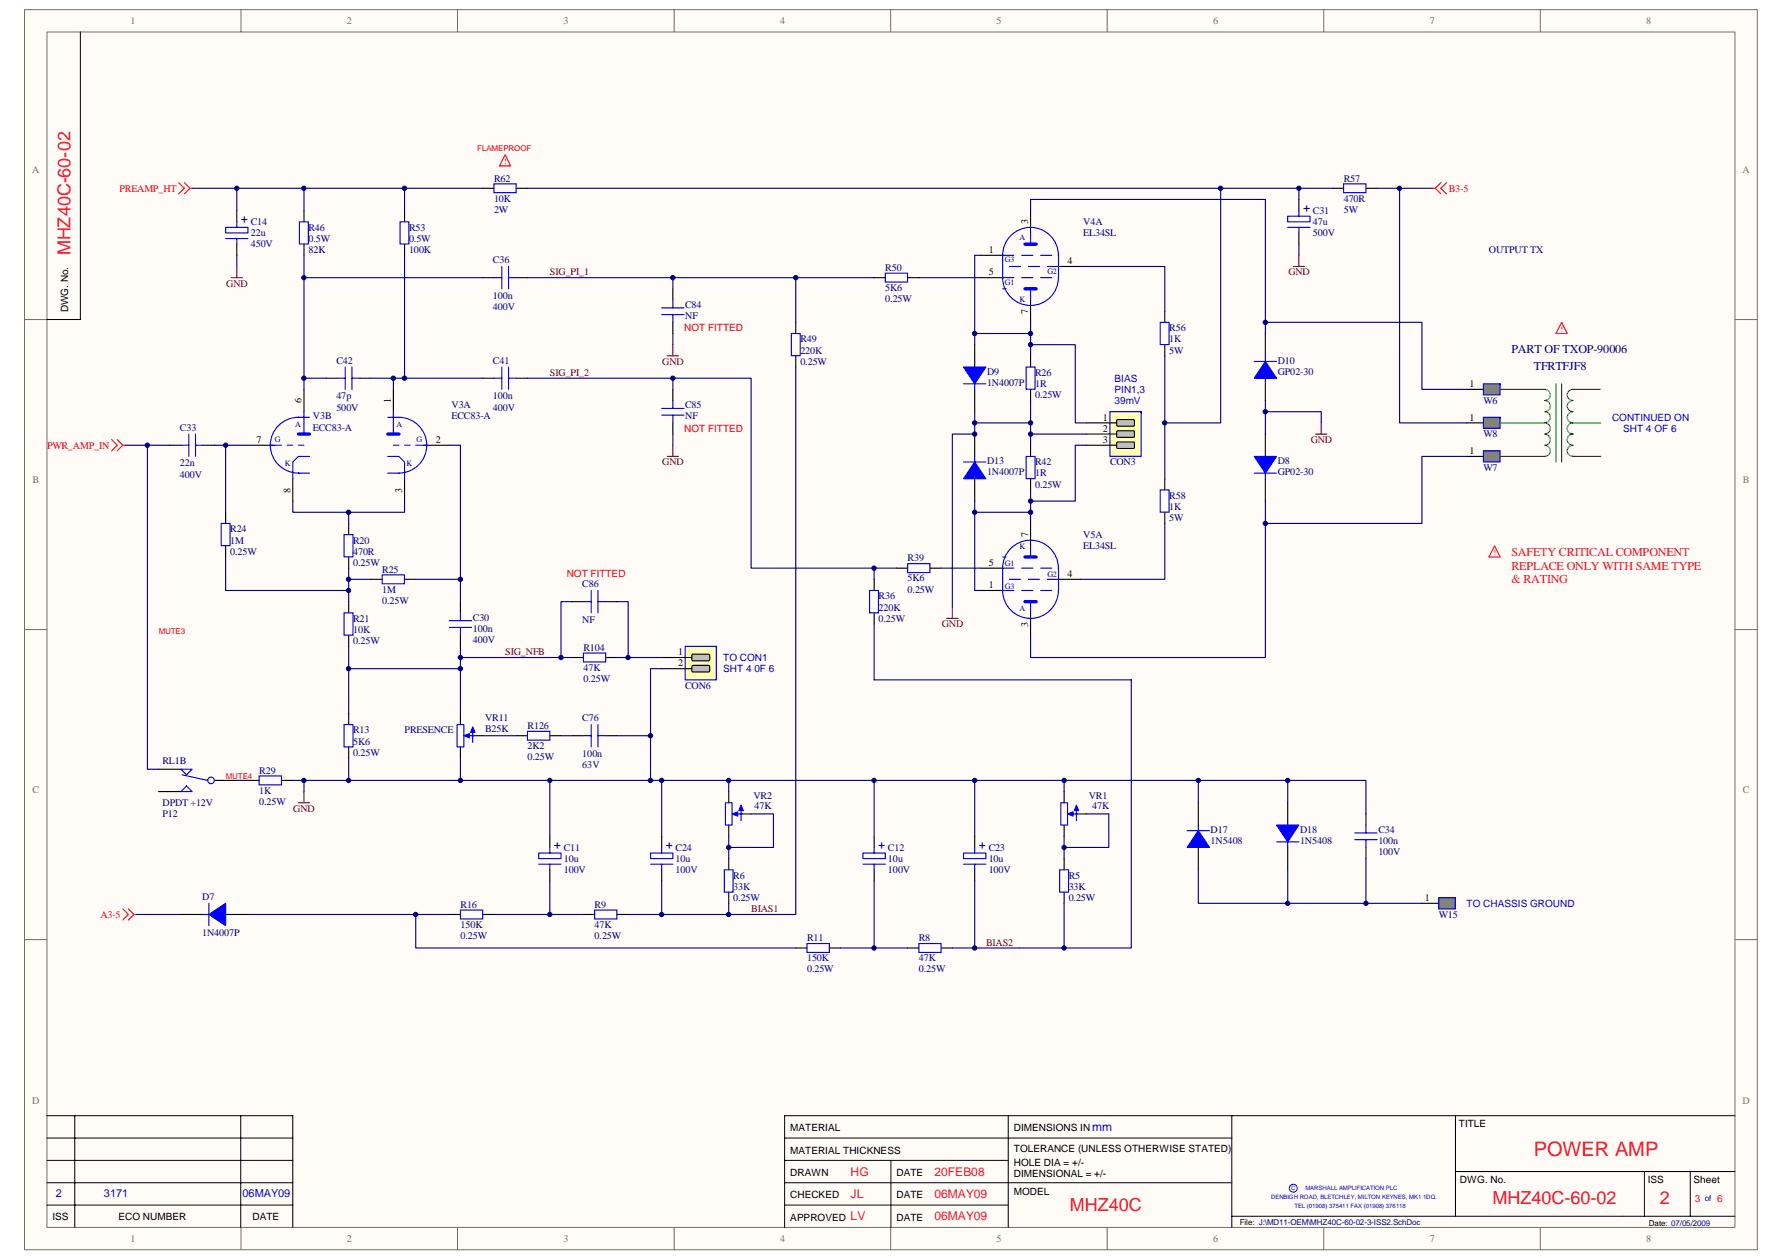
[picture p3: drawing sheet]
<svg xmlns="http://www.w3.org/2000/svg" width="297mm" height="210mm" viewBox="0 0 297 210" stroke-linecap="round" stroke-linejoin="round" font-family="sans-serif">
<path d="M4.1 1.6h288.8v206.8h-288.8z" fill="#fffcf8"/>
<path d="M4.1 1.6h288.8v206.8h-288.8z" fill="none" stroke="#706f64" stroke-width=".17"/>
<path d="M7.8 5.4h281.4v199.2h-281.4z" fill="#fffcf8"/>
<g fill="none" stroke="#706f64" stroke-width=".17">
<path d="M7.8 5.3h281.4v199.3h-281.4zM40.2 1.6v3.7M76.3 1.6v3.7M112.4 1.6v3.7M148.5 1.6v3.7M184.5 1.6v3.7M220.7 1.6v3.7M256.7 1.6v3.7M4.1 53.3h3.7M289.2 53.3h3.7M4.1 105h3.7M289.2 105h3.7"/>
<path d="M4.1 156.7h3.7M289.2 156.7h3.7M40.2 204.6v3.8M76.3 204.6v3.8M112.4 204.6v3.8M148.5 204.6v3.8M184.5 204.6v3.8M220.7 204.6v3.8M256.7 204.6v3.8"/>
</g>
<g fill="none" stroke="#000" stroke-width=".17">
<path d="M13.4 5.3v48h-5.6M7.8 186h41v18.6M7.8 189.7h41M7.8 193.5h41M7.8 197.2h41M12.5 186v18.6M40.1 186v18.6M130.8 189.7h74.5M130.8 193.5h37.3M130.8 197.2h74.5M148.5 193.5v11.1M168.1 186v18.6"/>
<path d="M205.3 186h-74.5v18.6M242.6 186v16.8M242.6 195.3h46.6M274.1 195.3v7.5M281.7 195.3v7.5M289.2 186h-83.9v18.6M7.8 200.9h41M130.8 200.9h37.3M205.3 202.8h83.9"/>
</g>
<path d="M167.1 48.2h.6M45.1 74.2h.5M70.6 74.2h.6M167.1 92.9h.6M214.9 198a.66 .66 0 0 1 1-.5 .66 .66 0 0 1 .1 1.1 .66 .66 0 0 1-1-.2l-.1-.3" fill="none" stroke="#00f" stroke-width=".17"/>
<g fill="none" stroke="#000" stroke-width=".19">
<path d="M50.7 35.1v1.9M67.4 35.1v1.9M171.8 35.1v3.7M216.5 33.3v1.8M216.5 38.8v1.9M222.1 31.4h1.9M227.7 31.4h1.8M50.7 40.7v1.9M67.4 40.7v1.9M80.5 46.3h1.8M86.1 46.3h1.8M163.4 46.3h3.7"/>
<path d="M163.4 42.6h3.7M171.8 50v3.7M176.4 44.4h3.8M194.2 51.9v1.8M194.2 57.5v1.8M28.3 74.2h1.9M33.9 74.2h1.8M41.3 74.2h3.8M48.8 79.8v3.7M50.7 64.9v3.7M54.4 63.1h1.9M60 63.1h1.8"/>
<path d="M65.6 64.9v3.7M67.4 79.8v3.7M71.2 74.2h3.7M80.5 63.1h1.8M86.1 63.1h1.8M194.2 79.8v1.9M163.4 94.7h3.7M163.4 98.4h3.7M171.8 87.3v3.7M176.4 96.6h3.8M194.2 85.4v1.9M76.7 100.3v1.9"/>
<path d="M76.7 105.9v1.9M76.7 118.9v1.9M171.8 102.2v3.7M76.7 124.5v1.9M78.6 122.7h1.9M91.6 139.4v1.9M95.4 122.7h1.9M101 122.7h1.8M110.3 139.4v1.9M121.5 132v1.8M121.5 137.6v1.8M123.3 135.7h1.9"/>
<path d="M145.7 139.4v1.9M162.5 139.4v1.9M177.4 132v1.8M177.4 137.6v1.8M179.2 135.7h1.9M199.7 133.8v3.8M214.6 133.8v3.8M91.6 145v1.9M110.3 145v1.9M145.7 145v1.9M162.5 145v1.9M199.7 141.3v3.7"/>
<path d="M214.6 141.3v3.7"/>
</g>
<g fill="none" stroke="#00f" stroke-width=".19">
<path d="M49.9 37h1.5v3.7h-1.5zM66.7 37h1.5v3.7h-1.5zM171.8 38.8v1.9M214.6 36h3.8v1h-3.8zM214.6 37.9h3.8M216.5 35.1v.9M216.5 37.9v.9M224 30.6h3.7v1.5h-3.7zM82.3 46.3h1.3M83.6 44.4v3.8M84.8 46.3h1.3M84.8 44.4v3.8"/>
<path d="M167.1 42.6a4.6 4.6 0 0 1 4.7-4.7 4.6 4.6 0 0 1 4.6 4.7v3.7a4.7 4.7 0 0 1-4.6 4.6 4.7 4.7 0 0 1-4.7-4.6M167.1 46.3h1.9M167.1 42.6v3.7M167.1 42.6h1.9M168.3 44.4h1.8M170.3 46.3h1.9M170.3 42.6h1.9M171.4 44.4h1.9M171.8 48.2v1.8M173.5 46.3h1.8M173.5 42.6h1.8M174.6 44.4h1.8"/>
<path d="M193.4 53.7h1.5v3.7h-1.5zM30.2 74.2h1.3M31.5 72.4v3.7M32.6 74.2h1.3M32.6 72.4v3.7M45.1 74.2h1.8M47.9 74.2h.9M49.7 74.2h1M50.7 68.6v3.8M51.6 69.6h-1.8a4.6 4.6 0 0 0-4.7 4.6 4.6 4.6 0 0 0 4.7 4.7h1.8M51.6 76.1h-1.9l-.9 .9v2.8M56.3 63.1h1.2"/>
<path d="M57.5 61.2v3.7M58.7 61.2v3.7M58.7 63.1h1.3M64.6 69.6a6.2 6.2 0 0 1 4.9 1.1 4.6 4.6 0 0 1 1.4 5.1 4.6 4.6 0 0 1-4.4 3.1h-1.9M64.6 76.1h1.9l.9 .9v2.8M65.6 74.2h.9M65.6 68.6v3.8M67.4 74.2h1M69.3 74.2h1.9M82.3 63.1h1.3M83.6 61.2v3.7M84.8 63.1h1.3"/>
<path d="M84.8 61.2v3.7M167.1 94.7v.1a4.6 4.6 0 0 1 4.7-4.7 4.6 4.6 0 0 1 4.6 4.7v3.6a4.6 4.6 0 0 1-4.6 4.7 4.6 4.6 0 0 1-4.7-4.7M167.1 94.7v3.7M167.1 94.7h1.9M167.1 98.4h1.9M168.3 96.6h1.8M170.3 94.7h1.9M170.3 98.4h1.9M171.4 96.6h1.9M171.8 91v1.9M173.5 94.7h1.8M173.5 98.4h1.8"/>
<path d="M174.6 96.6h1.8M193.4 81.7h1.5v3.7h-1.5zM74.9 103.5h3.7M74.9 104.6h3.7M76.7 102.2v1.3M76.7 104.6v1.3M171.8 100.3v1.9M76.2 120.8h1.1v3.7h-1.1zM77.9 122.7h1.1M78.8 121.7v2.1M97.3 122.7h1.2M98.5 120.8v3.7"/>
<path d="M99.7 120.8v3.7M99.7 122.7h1.3M120.9 133.8h1.1v3.8h-1.1zM122.6 135.7h1.1M123.5 134.8v2M176.8 133.8h1.1v3.8h-1.1zM178.5 135.7h1.1M179.4 134.8v2M197.9 138.5h3.7M199.7 137.6v.9M89.8 144.1h3.7M89.8 142.2h3.7v1h-3.7z"/>
<path d="M91.6 141.3v.9M91.6 144.1v.9M108.4 142.2h3.8v1h-3.8zM108.4 144.1h3.8M110.3 141.3v.9M110.3 144.1v.9M143.8 142.2h3.8v1h-3.8zM143.8 144.1h3.8M145.7 141.3v.9M145.7 144.1v.9M160.6 142.2h3.7v1h-3.7zM160.6 144.1h3.7"/>
<path d="M162.5 141.3v.9M162.5 144.1v.9M212.8 140.4h3.7M214.6 140.4v.9"/>
</g>
<path d="M170.9 40.7h1.8M170.9 48.2h1.8M49.7 72.4h1.9M64.6 72.4h1.9M170.9 92.9h1.8M170.9 100.3h1.8" fill="none" stroke="#00f" stroke-width=".56"/>
<g fill="#00f" stroke="#00f" stroke-width=".17">
<path d="M122 135.7l1-.4v.8z"/>
<path d="M123.5 134.2l.4 .9h-.8z"/>
<path d="M177.9 135.7l1-.4v.8z"/>
<path d="M179.4 134.2l.4 .9h-.7z"/>
<path d="M77.3 122.7l.9-.4v.7z"/>
<path d="M78.8 121.2l.4 .9h-.8z"/>
</g>
<g fill="none" stroke="#000080" stroke-width=".19">
<path d="M32 31.4h7.5M50.7 31.4h-11.2v3.7M67.4 31.4h-16.7v3.7M80.5 31.4h-13.1v3.7M87.9 31.4h115.6v39.1h-9.3M171.8 35.1v-1.8h39.1v22.3M203.5 31.4h13v1.9M216.5 31.4h5.6M229.5 31.4h9.4M233.3 31.4v39.1h11.2M39.5 42.6v1.8M50.7 42.6v3.7h29.8"/>
<path d="M50.7 46.3v16.8M67.4 42.6v20.5M87.9 46.3h44.7M145.7 46.3h-13.1v7.4M153.2 46.3h10.2M163.4 42.6h-.9v13M171.8 53.7v1.9h-9.3v1.9M171.8 57.5h7.4v13h1.9M171.8 55.6v3.7M180.2 44.4h14v7.5M194.2 59.3v20.5M210.9 53.7h26.1v11.2h7.5"/>
<path d="M216.5 40.7v1.9M20.8 74.2h7.5M35.7 74.2h5.6M37.6 74.2v11.2M54.4 63.1h-3.7v1.8M61.8 63.1h3.8v1.8M65.6 63.1h14.9M74.9 74.2h1.8v26.1M87.9 63.1h37.3v31.6h20.5M132.6 61.2v91.3h-11.1M162.5 70.5v1.9h-3.8v28.8M171.8 66.8v3.7h-9.3v-1.9"/>
<path d="M171.8 70.5v3.7M171.8 72.4h9.3M181.1 74.2h-1.9v9.3h-7.4M210.9 68.6h9.3v1.9M210.9 66.8v5.6M244.5 76.1h-7.5v11.2h-26.1M37.6 92.9v5.5h20.5M48.8 83.5v1.9h18.6v-1.9M58.1 94.7v1.9h3.7M58.1 85.4v1.9M58.1 96.6v3.7M69.3 96.6h7.4"/>
<path d="M149.4 94.7h-3.7v1.9M156.9 94.7h6.5M162.5 83.5v1.9h9.3M162.5 85.4v13h.9M171.8 81.7v5.6M194.2 87.3v9.3h-14M210.9 83.5v26.1h-39.1v-3.7M58.1 107.8v11.1M76.7 107.8v3.7h-18.6M76.7 111.5v7.4M76.7 109.6h18.7M102.8 109.6h7.5"/>
<path d="M110.3 111.5h-1.9v11.2M145.7 104v9.3h42.9v44.8h-11.2M48.8 130.1h9.3M76.7 126.4v3.7M91.6 130.1v9.3M110.3 139.4v-9.3h52.2v9.3M121.5 130.1v1.9M125.2 135.7h3.7v5.6h-7.4v-1.9M145.7 130.1v9.3M162.5 130.1h14.9v1.9M177.4 130.1h22.3v3.7M177.4 139.4v3.8"/>
<path d="M181.1 135.7h3.7v5.6h-7.4M199.7 130.1h14.9v3.7M214.6 130.1h13.1v5.6M22.7 152.5h7.5M41.3 152.5h33.6M69.3 152.5v5.6h63.3M82.3 152.5h9.3M91.6 146.9v5.6h5.7M110.3 146.9v5.6M121.5 150.6v1.9h-16.8M121.5 141.3v1.9M140.1 158.1h11.2"/>
<path d="M145.7 146.9v11.2M162.5 146.9v11.2h-3.8M177.4 150.6v7.5h-14.9M199.7 145v5.6h14.9v-5.6M227.7 143.2v7.4h-13.1M227.7 150.6h9.3"/>
</g>
<g fill="none" stroke="#f00" stroke-width=".19">
<path d="M29.8 30.5l.9 .9-.9 .9M30.7 30.5l1 .9M31.7 31.4l-1 .9M31.7 31.4h.3M238.9 31.4h.3M239.2 31.4l1 .9M240.2 30.5l-1 .9M241.1 30.5l-.9 .9 .9 .9M18.6 73.3l.9 .9-.9 1M19.5 73.3l1 .9M20.5 74.2l-1 1M20.5 74.2h.3"/>
<path d="M20.5 151.5l.9 1-.9 .9M21.4 151.5l.9 1M22.3 152.5l-.9 .9M22.3 152.5h.4"/>
</g>
<path d="M38.5 46.3h1.9M39.5 44.4v1.9M215.6 44.4h1.8M216.5 42.6v1.8M219.3 72.4h1.9M220.2 70.5v1.9M157.8 103.1h1.9M158.7 101.2v1.9M49.7 133.8h1.9M50.7 132v1.8" fill="none" stroke="#800000" stroke-width=".19"/>
<g fill="#00f" stroke="#00f" stroke-width=".19">
<path d="M199.7 138.5l1.9 2.8h-3.7z"/>
<path d="M212.8 137.6h3.7l-1.9 2.8z"/>
</g>
<path d="M185 68.6v7.5h5.2v-7.5z" fill-rule="evenodd" fill="#ffffb0" stroke="#00f" stroke-width=".19"/>
<path d="M181.1 70.5h5M181.1 72.4h5" fill="none" stroke="#000" stroke-width=".19"/>
<g fill="#c0c0c0" stroke="#000" stroke-width=".19">
<path d="M186.2 70h2.7l.2 .1v.8l-.2 .2h-2.6l-.2-.2z" fill-rule="evenodd"/>
<path d="M186.2 71.9l2.7-.1 .2 .2v.7l-.2 .2h-2.6l-.2-.2z" fill-rule="evenodd"/>
</g>
<path d="M181.1 74.2h5" fill="none" stroke="#000" stroke-width=".19"/>
<path d="M186.2 73.7h2.7l.2 .2v.7l-.2 .2h-2.6l-.2-.2z" fill-rule="evenodd" fill="#c0c0c0" stroke="#000" stroke-width=".19"/>
<g fill="none" stroke="#000" stroke-width=".19">
<path d="M132.6 53.7v1.9M132.6 59.3v1.9M145.7 46.3h1.9M151.3 46.3h1.9M162.5 57.5v3.7M171.8 59.3v1.9M210.9 55.6v3.7M162.5 64.9v3.7M162.5 72.4v3.7M162.5 79.8v3.7M171.8 64.9v1.9M171.8 74.2v1.9"/>
<path d="M171.8 79.8v1.9M210.9 63.1v3.7M210.9 72.4v3.7M210.9 79.8v3.7M244.5 64.9h2.8M37.6 85.4v1.9M37.6 91v1.9M58.1 87.3v1.8M58.1 92.9v1.8M61.8 96.6h1.9M67.4 96.6h1.9M145.7 96.6v1.8"/>
<path d="M149.4 94.7h1.9M155 94.7h1.9M58.1 100.3v1.9M58.1 105.9v1.9M58.1 118.9v1.9M95.4 109.6h1.9M101 109.6h1.8M145.7 102.2v1.8M26.4 128.2h3.8M26.4 132h3.8M35.7 130.1h3.8M58.1 124.5v1.9"/>
<path d="M30.2 152.5h3.7M37.6 152.5h3.7M97.3 152.5h1.8M102.8 152.5h1.9M121.5 143.2v1.8M121.5 148.7v1.9M151.3 158.1h1.9M156.9 158.1h1.8M177.4 143.2v1.8M177.4 148.7v1.9"/>
</g>
<g fill="#00f" stroke="#00f" stroke-width=".19">
<path d="M210.9 60.3l1.9 2.8h-3.7z"/>
<path d="M209.1 76.1h3.7l-1.9 2.8z"/>
<path d="M34.8 152.5l2.8-1.9v3.7z"/>
<path d="M162.5 77l1.8 2.8h-3.7z"/>
<path d="M160.6 61.2h3.7l-1.8 2.8z"/>
</g>
<g fill="none" stroke="#00f" stroke-width=".19">
<path d="M131.9 55.6h1.5v3.7h-1.5zM147.6 45.6h3.7v1.4h-3.7zM210.9 59.3v1M160.6 77h3.7M160.6 64h3.7M162.5 64v.9M162.5 76.1v.9M171 76.1h1.5v3.7h-1.5zM171 61.2h1.5v3.7h-1.5zM209.1 60.3h3.7M209.1 78.9h3.7M210.9 78.9v.9"/>
<path d="M36.9 87.3h1.5v3.7h-1.5zM57.4 89.1h1.4v3.7h-1.4zM63.7 95.8h3.7v1.5h-3.7zM144.9 98.4h1.5v3.8h-1.5zM151.3 94h3.7v1.5h-3.7zM57.4 102.2h1.4v3.7h-1.4zM97.3 108.9h3.7v1.5h-3.7zM30.2 128.2h1.8l-.9 1zM30.3 129.2l4.3 .9M31.1 131l.9 1h-1.8zM57.4 120.8h1.4v3.7h-1.4zM33.9 152.5h.9"/>
<path d="M34.8 150.6v3.7M99.1 151.7h3.7v1.5h-3.7zM120.7 145h1.5v3.7h-1.5zM153.2 157.3h3.7v1.5h-3.7zM176.6 145h1.5v3.7h-1.5z"/>
<circle cx="35.2" cy="130.1" r=".55"/>
</g>
<path d="M247.3 64v1.8h2.7v-1.8z" fill-rule="evenodd" fill="#808080" stroke="#00f" stroke-width=".19"/>
<path d="M244.5 76.1h2.8" fill="none" stroke="#000" stroke-width=".19"/>
<path d="M247.3 75.2h2.7v1.8h-2.7z" fill="#808080"/>
<path d="M247.3 75.2h2.7v1.8h-2.7z" fill="none" stroke="#00f" stroke-width=".19"/>
<path d="M244.5 70.5h2.8" fill="none" stroke="#000" stroke-width=".19"/>
<path d="M247.3 69.6v1.8h2.7v-1.8z" fill-rule="evenodd" fill="#808080" stroke="#00f" stroke-width=".19"/>
<path d="M237 150.6h2.8" fill="none" stroke="#000" stroke-width=".19"/>
<path d="M239.8 149.7v1.8h2.8v-1.8z" fill-rule="evenodd" fill="#808080" stroke="#00f" stroke-width=".19"/>
<path d="M39.5 35.1v1.9M80.5 31.4h1.8M86.1 31.4h1.8M39.5 40.7v1.9M41.3 130.1h1.9M46.9 130.1h1.9M227.7 135.7v1.9M227.7 141.3v1.9" fill="none" stroke="#000" stroke-width=".19"/>
<path d="M37.6 37.9h3.7v.9h-3.7zM37.6 39.8h3.7M39.5 37v.9M39.5 39.8v.9M82.3 30.6h3.7v1.5h-3.7zM43.2 129.4h3.7v1.5h-3.7zM225.8 138.9h3.7M225.8 140h3.7M227.7 137.6v1.3M227.7 140v1.3" fill="none" stroke="#00f" stroke-width=".19"/>
<path d="M24.6 74.2v54h1.8M39.5 130.1h1.8M50.7 130.1v1.9M102.8 122.7h5.6v7.4h-50.3v-3.7" fill="none" stroke="#000080" stroke-width=".19"/>
<path d="M250.1 64.9h7.4a.92 .92 0 0 1 .9 .9 .92 .92 0 0 1-.9 1M250.1 70.5h7.4a.92 .92 0 0 1 .9 .9 .92 .92 0 0 1-.9 .9M257.5 72.4a.93 .93 0 0 1 .9 .9 .93 .93 0 0 1-.9 .9 .92 .92 0 0 1 .9 1 .92 .92 0 0 1-.9 .9h-7.4M257.5 66.8a.93 .93 0 0 1 .9 .9 .93 .93 0 0 1-.9 .9 .92 .92 0 0 1 .9 1 .92 .92 0 0 1-.9 .9M259.4 64v13M260.3 64v13M262.2 66.8a.92 .92 0 0 0-1 .9 .92 .92 0 0 0 1 .9 .92 .92 0 0 0-1 1 .92 .92 0 0 0 1 .9M262.2 70.5a.92 .92 0 0 0-1 .9 .92 .92 0 0 0 1 .9M262.2 72.4a.92 .92 0 0 0-1 .9 .92 .92 0 0 0 1 .9M262.2 64.9h4.6M262.2 76.1h4.6" fill="none" stroke="#00bf00" stroke-width=".19"/>
<path d="M84.2 25.8l.9 1.9h-1.8zM260.3 53.7l.9 1.9h-1.8zM249.1 91l1 1.9h-1.9z" fill="none" stroke="#f00" stroke-width=".19"/>
<path d="M114.2 107.8v5.5h5.2v-5.5z" fill-rule="evenodd" fill="#ffffb0" stroke="#00f" stroke-width=".19"/>
<path d="M110.3 109.6h5M110.3 111.5h5" fill="none" stroke="#000" stroke-width=".19"/>
<g fill="#c0c0c0" stroke="#000" stroke-width=".19">
<path d="M115.4 109.1h2.7l.2 .2v.7l-.2 .2h-2.6l-.2-.2z" fill-rule="evenodd"/>
<path d="M115.4 111l2.7-.1 .2 .2v.7l-.2 .2h-2.6l-.2-.2z" fill-rule="evenodd"/>
</g>
<path d="M112.2 48.2v1.8M112.2 53.7v1.9M112.2 64.9v1.9M112.2 70.5v1.9M95.4 100.3h1.9M101 100.3h1.8M86.1 122.7h1.8M91.6 122.7h1.9M74.9 152.5h1.8M80.5 152.5h1.8M132.6 158.1h1.9M138.2 158.1h1.9" fill="none" stroke="#000" stroke-width=".19"/>
<g fill="none" stroke="#00f" stroke-width=".19">
<path d="M110.3 51.3h3.7M110.3 52.5h3.7M112.2 50v1.3M112.2 52.5v1.2M110.3 68.1h3.7M110.3 69.2h3.7M112.2 66.8v1.3M112.2 69.2v1.3M98.5 98.4v3.8M99.7 98.4v3.8M97.3 100.3h1.2M99.7 100.3h1.3"/>
<path d="M87.9 121.9h3.7v1.5h-3.7zM76.7 151.7h3.8v1.5h-3.8zM134.5 157.3h3.7v1.5h-3.7z"/>
</g>
<path d="M112.2 46.3v1.9M112.2 55.6v1.9M112.2 63.1v1.8M112.2 72.4v1.8M95.4 100.3h-1.9v9.3M102.8 100.3h1.9v9.3M80.5 122.7h5.6M93.5 122.7h1.9M108.4 130.1h1.9" fill="none" stroke="#000080" stroke-width=".19"/>
<path d="M111.2 59.3h1.9M112.2 57.5v1.8M111.2 76.1h1.9M112.2 74.2v1.9" fill="none" stroke="#800000" stroke-width=".19"/>
<path d="M262.2 64.9a.92 .92 0 0 0-1 .9 .92 .92 0 0 0 1 1M262.2 74.2a.92 .92 0 0 0-1 1 .92 .92 0 0 0 1 .9M262.2 70.5h4.6" fill="none" stroke="#00bf00" stroke-width=".19"/>
<g fill="#000080" stroke="#000080" stroke-width=".17">
<circle cx="24.6" cy="74.2" r=".36"/>
<circle cx="37.6" cy="74.2" r=".36"/>
<circle cx="39.5" cy="31.4" r=".36"/>
<circle cx="50.7" cy="130.1" r=".36"/>
<circle cx="50.6" cy="63.1" r=".36"/>
<circle cx="50.6" cy="46.3" r=".36"/>
<circle cx="50.6" cy="31.4" r=".36"/>
<circle cx="58.1" cy="130.1" r=".36"/>
<circle cx="58.1" cy="111.5" r=".36"/>
<circle cx="58.1" cy="98.4" r=".36"/>
<circle cx="58.1" cy="96.6" r=".36"/>
<circle cx="58.1" cy="85.4" r=".36"/>
<circle cx="65.6" cy="63.1" r=".37"/>
<circle cx="67.4" cy="63.1" r=".37"/>
<circle cx="67.4" cy="31.4" r=".37"/>
<circle cx="69.3" cy="152.5" r=".36"/>
<circle cx="76.7" cy="130.1" r=".36"/>
<circle cx="76.7" cy="111.5" r=".36"/>
<circle cx="76.7" cy="109.6" r=".36"/>
<circle cx="76.7" cy="96.6" r=".36"/>
<circle cx="91.7" cy="152.5" r=".36"/>
<circle cx="91.7" cy="130.1" r=".36"/>
<circle cx="93.5" cy="109.6" r=".36"/>
<circle cx="104.7" cy="109.6" r=".36"/>
<circle cx="108.4" cy="130.1" r=".36"/>
<circle cx="108.4" cy="122.7" r=".36"/>
<circle cx="110.3" cy="152.5" r=".36"/>
<circle cx="110.3" cy="130.1" r=".36"/>
<circle cx="112.2" cy="63.1" r=".37"/>
<circle cx="112.2" cy="46.3" r=".37"/>
<circle cx="121.5" cy="152.5" r=".36"/>
<circle cx="121.5" cy="141.3" r=".36"/>
<circle cx="121.5" cy="130.1" r=".36"/>
<circle cx="132.6" cy="46.3" r=".36"/>
<circle cx="145.7" cy="158.1" r=".36"/>
<circle cx="145.7" cy="130.1" r=".36"/>
<circle cx="145.7" cy="94.7" r=".36"/>
<circle cx="162.5" cy="158.1" r=".36"/>
<circle cx="162.5" cy="130.1" r=".36"/>
<circle cx="162.5" cy="85.4" r=".36"/>
<circle cx="162.5" cy="72.4" r=".36"/>
<circle cx="162.5" cy="70.5" r=".36"/>
<circle cx="162.5" cy="55.6" r=".36"/>
<circle cx="171.8" cy="85.4" r=".36"/>
<circle cx="171.8" cy="83.5" r=".36"/>
<circle cx="171.8" cy="72.4" r=".36"/>
<circle cx="171.8" cy="70.5" r=".36"/>
<circle cx="171.8" cy="57.5" r=".36"/>
<circle cx="171.8" cy="55.6" r=".36"/>
<circle cx="177.4" cy="158.1" r=".36"/>
<circle cx="177.4" cy="141.3" r=".36"/>
<circle cx="177.4" cy="130.1" r=".36"/>
<circle cx="194.1" cy="70.5" r=".36"/>
<circle cx="199.7" cy="130.1" r=".36"/>
<circle cx="203.5" cy="31.4" r=".37"/>
<circle cx="210.9" cy="87.3" r=".36"/>
<circle cx="210.9" cy="68.6" r=".36"/>
<circle cx="210.9" cy="53.7" r=".36"/>
<circle cx="214.6" cy="150.6" r=".36"/>
<circle cx="214.6" cy="130.1" r=".36"/>
<circle cx="216.5" cy="31.4" r=".36"/>
<circle cx="227.7" cy="150.6" r=".36"/>
<circle cx="233.3" cy="31.4" r=".36"/>
</g>
<text font-size="3.3" fill="#ee0e22" x="255.6" y="192.7">POWER AMP</text>
<g font-size="3" fill="#ee0e22">
<text x="11.8" y="42.6" transform="rotate(-90 11.8 42.6)">MHZ40C-60-02</text>
<text x="178.3" y="201.9">MHZ40C</text>
<text x="248.8" y="200.8">MHZ40C-60-02</text>
<text x="276.7" y="200.8">2</text>
</g>
<g font-size="2" fill="#000080">
<text x="218.4" y="35.4" transform="rotate(-90 218.4 35.4)">+</text>
<text x="41.3" y="37.2" transform="rotate(-90 41.3 37.2)">+</text>
<text x="251.9" y="58.9">PART OF TXOP-90006</text>
<text x="255.6" y="61.7">TFRTFJF8</text>
<text x="93.5" y="141.5" transform="rotate(-90 93.5 141.5)">+</text>
<text x="112.1" y="141.5" transform="rotate(-90 112.1 141.5)">+</text>
<text x="147.5" y="141.5" transform="rotate(-90 147.5 141.5)">+</text>
<text x="164.3" y="141.5" transform="rotate(-90 164.3 141.5)">+</text>
</g>
<g font-size="2" fill="#ee0e22">
<text x="251.9" y="92.8">SAFETY CRITICAL COMPONENT</text>
<text x="251.9" y="95">REPLACE ONLY WITH SAME TYPE</text>
<text x="251.9" y="97.2">&amp; RATING</text>
<text x="141.8" y="196">HG</text>
<text x="155.8" y="196">20FEB08</text>
<text x="141.8" y="199.7">JL</text>
<text x="141.8" y="203.5">LV</text>
<text x="155.8" y="199.7">06MAY09</text>
<text x="155.8" y="203.5">06MAY09</text>
</g>
<text font-size="2" fill="#00f" x="182.1" y="188.6">mm</text>
<g font-size="1.8" fill="#00f">
<text x="9.3" y="199.6">2</text>
<text x="17.3" y="199.6">3171</text>
<text x="40.4" y="199.6">06MAY09</text>
</g>
<g font-size="1.7" fill="#706f64">
<text x="21.7" y="4">1</text>
<text x="57.8" y="4">2</text>
<text x="93.9" y="4">3</text>
<text x="130" y="4">4</text>
<text x="166.1" y="4">5</text>
<text x="202.2" y="4">6</text>
<text x="238.3" y="4">7</text>
<text x="274.4" y="4">8</text>
<text x="5.4" y="28.9">A</text>
<text x="290.5" y="28.9">A</text>
<text x="5.4" y="80.6">B</text>
<text x="290.5" y="80.6">B</text>
<text x="5.4" y="132.3">C</text>
<text x="290.5" y="132.3">C</text>
<text x="5.4" y="184">D</text>
<text x="290.5" y="184">D</text>
<text x="21.7" y="207">1</text>
<text x="57.8" y="207">2</text>
<text x="93.9" y="207">3</text>
<text x="130" y="207">4</text>
<text x="166.1" y="207">5</text>
<text x="202.2" y="207">6</text>
<text x="238.3" y="207">7</text>
<text x="274.4" y="207">8</text>
</g>
<g font-size="1.7" fill="#f00">
<text x="19.9" y="31.9">PREAMP_HT</text>
<text x="241.5" y="31.9">B3-5</text>
<text x="114" y="55.3">NOT FITTED</text>
<text x="7.8" y="74.8">PWR_AMP_IN</text>
<text x="114" y="72">NOT FITTED</text>
<text x="94.5" y="96.2">NOT FITTED</text>
<text x="16.7" y="153">A3-5</text>
</g>
<g font-size="1.7" fill="#000080">
<text x="82.4" y="33.6">10K</text>
<text x="82.4" y="35.5">2W</text>
<text x="82.4" y="30.3">R62</text>
<text x="218.8" y="35.7">C31</text>
<text x="224" y="33.6">470R</text>
<text x="224" y="35.5">5W</text>
<text x="224" y="30.3">R57</text>
<text x="41.8" y="39.4">22u</text>
<text x="41.8" y="41.3">450V</text>
<text x="41.8" y="37.5">C14</text>
<text x="51.4" y="40.3">0.5W</text>
<text x="51.4" y="38.5">R46</text>
<text x="68.2" y="38.5">R53</text>
<text x="68.2" y="40.3">0.5W</text>
<text x="180.5" y="37.5">V4A</text>
<text x="180.5" y="39.4">EL34SL</text>
<text x="218.8" y="37.5">47u</text>
<text x="218.8" y="39.4">500V</text>
<text x="51.4" y="42.2">82K</text>
<text x="68.2" y="42.2">100K</text>
<text x="82.2" y="43.9">C36</text>
<text x="147.6" y="45.2">R50</text>
<text x="248.2" y="42.2">OUTPUT TX</text>
<text x="82.2" y="49.8">100n</text>
<text x="82.2" y="51.7">400V</text>
<text x="114.2" y="53.2">NF</text>
<text x="114.2" y="51.3">C84</text>
<text x="147.6" y="48.5">5K6</text>
<text x="147.6" y="50.4">0.25W</text>
<text x="133.4" y="58.9">220K</text>
<text x="133.4" y="57.1">R49</text>
<text x="194.9" y="57.1">1K</text>
<text x="194.9" y="58.9">5W</text>
<text x="194.9" y="55.2">R56</text>
<text x="56.1" y="60.6">C42</text>
<text x="82.2" y="60.6">C41</text>
<text x="133.4" y="60.8">0.25W</text>
<text x="164.5" y="64.3">1N4007P</text>
<text x="164.5" y="62.5">D9</text>
<text x="172.5" y="64.5">1R</text>
<text x="172.5" y="62.7">R26</text>
<text x="213" y="62.5">GP02-30</text>
<text x="213" y="60.6">D10</text>
<text x="30" y="71.8">C33</text>
<text x="52.2" y="71.8">ECC83-A</text>
<text x="52.2" y="69.9">V3B</text>
<text x="56.1" y="66.6">47p</text>
<text x="56.1" y="68.5">500V</text>
<text x="75.3" y="69.9">ECC83-A</text>
<text x="75.3" y="68.1">V3A</text>
<text x="82.2" y="66.6">100n</text>
<text x="82.2" y="68.5">400V</text>
<text x="114.2" y="69.9">NF</text>
<text x="114.2" y="68.1">C85</text>
<text x="172.5" y="66.4">0.25W</text>
<text x="247.3" y="67.3">W6</text>
<text x="30" y="77.8">22n</text>
<text x="164.5" y="77.4">D13</text>
<text x="172.5" y="77.6">R42</text>
<text x="185" y="77.6">CON3</text>
<text x="213" y="77.4">D8</text>
<text x="247.3" y="72.9">W8</text>
<text x="30" y="79.6">400V</text>
<text x="164.5" y="79.2">1N4007P</text>
<text x="172.5" y="79.4">1R</text>
<text x="172.5" y="81.3">0.25W</text>
<text x="194.9" y="83.2">R58</text>
<text x="213" y="79.2">GP02-30</text>
<text x="247.3" y="78.5">W7</text>
<text x="38.4" y="88.8">R24</text>
<text x="180.5" y="89.7">V5A</text>
<text x="194.9" y="85">1K</text>
<text x="194.9" y="86.9">5W</text>
<text x="38.4" y="90.6">1M</text>
<text x="38.4" y="92.5">0.25W</text>
<text x="58.9" y="92.5">470R</text>
<text x="58.9" y="94.3">0.25W</text>
<text x="58.9" y="90.6">R20</text>
<text x="63.7" y="95.5">R25</text>
<text x="151.3" y="93.6">R39</text>
<text x="180.5" y="91.5">EL34SL</text>
<text x="63.7" y="98.8">1M</text>
<text x="63.7" y="100.7">0.25W</text>
<text x="97.1" y="97.9">C86</text>
<text x="146.4" y="101.8">220K</text>
<text x="146.4" y="99.9">R36</text>
<text x="151.3" y="96.9">5K6</text>
<text x="151.3" y="98.8">0.25W</text>
<text x="58.9" y="105.5">10K</text>
<text x="58.9" y="107.4">0.25W</text>
<text x="58.9" y="103.7">R21</text>
<text x="78.8" y="105.3">100n</text>
<text x="78.8" y="107.2">400V</text>
<text x="78.8" y="103.5">C30</text>
<text x="97.1" y="103.8">NF</text>
<text x="146.4" y="103.7">0.25W</text>
<text x="97.3" y="111.8">47K</text>
<text x="97.3" y="113.7">0.25W</text>
<text x="97.3" y="108.5">R104</text>
<text x="114.2" y="114.8">CON6</text>
<text x="58.9" y="124.1">5K6</text>
<text x="58.9" y="122.3">R13</text>
<text x="67.4" y="122.3">PRESENCE</text>
<text x="80.9" y="122.1">B25K</text>
<text x="80.9" y="120.2">VR11</text>
<text x="87.9" y="124.9">2K2</text>
<text x="87.9" y="121.5">R126</text>
<text x="97.1" y="120.2">C76</text>
<text x="27.1" y="127.3">RL1B</text>
<text x="43.2" y="129">R29</text>
<text x="58.9" y="126">0.25W</text>
<text x="87.9" y="126.7">0.25W</text>
<text x="97.1" y="126.2">100n</text>
<text x="97.1" y="128.1">63V</text>
<text x="27.1" y="134.4">DPDT +12V</text>
<text x="27.1" y="136.2">P12</text>
<text x="43.2" y="132.3">1K</text>
<text x="43.2" y="134.2">0.25W</text>
<text x="125.6" y="133.3">VR2</text>
<text x="125.8" y="134.9">47K</text>
<text x="181.5" y="133.3">VR1</text>
<text x="182.1" y="134.9">47K</text>
<text x="94" y="143.7">10u</text>
<text x="94" y="141.8">C11</text>
<text x="112.6" y="141.8">C24</text>
<text x="112.6" y="143.7">10u</text>
<text x="148" y="143.7">10u</text>
<text x="148" y="141.8">C12</text>
<text x="164.8" y="141.8">C23</text>
<text x="164.8" y="143.7">10u</text>
<text x="201.8" y="140.7">1N5408</text>
<text x="201.8" y="138.9">D17</text>
<text x="216.7" y="140.7">1N5408</text>
<text x="216.7" y="138.9">D18</text>
<text x="229.8" y="140.7">100n</text>
<text x="229.8" y="142.6">100V</text>
<text x="229.8" y="138.9">C34</text>
<text x="94" y="145.6">100V</text>
<text x="112.6" y="145.6">100V</text>
<text x="122.2" y="148.4">33K</text>
<text x="122.2" y="146.5">R6</text>
<text x="148" y="145.6">100V</text>
<text x="164.8" y="145.6">100V</text>
<text x="178.1" y="148.4">33K</text>
<text x="178.1" y="146.5">R5</text>
<text x="33.7" y="156">1N4007P</text>
<text x="33.7" y="150">D7</text>
<text x="76.8" y="154.7">150K</text>
<text x="76.8" y="151.3">R16</text>
<text x="99.1" y="154.7">47K</text>
<text x="99.1" y="151.3">R9</text>
<text x="122.2" y="150.2">0.25W</text>
<text x="178.1" y="150.2">0.25W</text>
<text x="239.8" y="153">W15</text>
<text x="76.8" y="156.5">0.25W</text>
<text x="99.1" y="156.5">0.25W</text>
<text x="134.5" y="160.3">150K</text>
<text x="134.5" y="156.9">R11</text>
<text x="153.2" y="160.3">47K</text>
<text x="153.2" y="156.9">R8</text>
<text x="134.5" y="162.1">0.25W</text>
<text x="153.2" y="162.1">0.25W</text>
</g>
<g font-size="1.7">
<text x="171.4" y="37.4" transform="rotate(-90 171.4 37.4)">3</text>
<text x="164.8" y="45.9">5</text>
<text x="164.8" y="42.2">1</text>
<text x="177.9" y="44">4</text>
<text x="11.3" y="52.1" transform="rotate(-90 11.3 52.1)">DWG. No.</text>
<text x="171.4" y="52.4" transform="rotate(-90 171.4 52.4)">7</text>
<text x="245" y="64.5">1</text>
<text x="50.3" y="67.2" transform="rotate(-90 50.3 67.2)">6</text>
<text x="65.2" y="67.2" transform="rotate(-90 65.2 67.2)">1</text>
<text x="183.8" y="70.1">1</text>
<text x="183.8" y="72">2</text>
<text x="245" y="70.1">1</text>
<text x="42.8" y="73.9">7</text>
<text x="72.7" y="73.9">2</text>
<text x="183.8" y="73.9">3</text>
<text x="245" y="75.7">1</text>
<text x="48.4" y="82.2" transform="rotate(-90 48.4 82.2)">8</text>
<text x="67" y="82.2" transform="rotate(-90 67 82.2)">3</text>
<text x="171.4" y="89.5" transform="rotate(-90 171.4 89.5)">7</text>
<text x="164.8" y="94.3">5</text>
<text x="164.8" y="98.1">1</text>
<text x="177.9" y="96.2">4</text>
<text x="171.4" y="104.5" transform="rotate(-90 171.4 104.5)">3</text>
<text x="113" y="109.2">1</text>
<text x="113" y="111.1">2</text>
<text x="237.5" y="150.2">1</text>
<text x="131.7" y="188.6">MATERIAL</text>
<text x="169" y="188.6">DIMENSIONS IN</text>
<text x="169" y="192">TOLERANCE (UNLESS OTHERWISE STATED)</text>
<text x="243.2" y="187.9">TITLE</text>
<text x="131.7" y="192.4">MATERIAL THICKNESS</text>
<text x="131.7" y="196.1">DRAWN</text>
<text x="149.4" y="196.1">DATE</text>
<text x="169" y="196.3">DIMENSIONAL = +/-</text>
<text x="169" y="194.4">HOLE DIA = +/-</text>
<text x="243.3" y="197.2">DWG. No.</text>
<text x="274.7" y="197.2">ISS</text>
<text x="282.3" y="197.2">Sheet</text>
<text x="8.7" y="203.3">ISS</text>
<text x="19.7" y="203.3">ECO NUMBER</text>
<text x="42.1" y="203.3">DATE</text>
<text x="131.7" y="199.8">CHECKED</text>
<text x="131.7" y="203.5">APPROVED</text>
<text x="149.4" y="199.8">DATE</text>
<text x="149.4" y="203.5">DATE</text>
<text x="169" y="199.2">MODEL</text>
</g>
<g font-size="1.7" fill="#800000">
<text x="37.7" y="47.8">GND</text>
<text x="91.7" y="45.9">SIG_PI_1</text>
<text x="214.8" y="45.9">GND</text>
<text x="91.7" y="62.7">SIG_PI_2</text>
<text x="110.4" y="60.8">GND</text>
<text x="110.4" y="77.6">GND</text>
<text x="218.5" y="73.9">GND</text>
<text x="157" y="104.6">GND</text>
<text x="84.2" y="109.2">SIG_NFB</text>
<text x="48.9" y="135.3">GND</text>
<text x="125.2" y="152.1">BIAS1</text>
<text x="164.4" y="157.7">BIAS2</text>
</g>
<g font-size="1.7" fill="#00f">
<text x="185.8" y="63.6">BIAS</text>
<text x="185.8" y="65.5">PIN1,3</text>
<text x="185.8" y="67.4">39mV</text>
<text x="268.7" y="70.2">CONTINUED ON</text>
<text x="270.6" y="72">SHT 4 OF 6</text>
<text x="120.6" y="110.2">TO CON1</text>
<text x="120.6" y="112.1">SHT 4 0F 6</text>
<text x="244.5" y="151.2">TO CHASSIS GROUND</text>
</g>
<g font-size="1.7" fill="#ee0e22">
<text x="282.5" y="200.4">3</text>
<text x="286.2" y="200.4">6</text>
</g>
<g font-size="1.3" fill="#f00">
<text x="79.6" y="25.2">FLAMEPROOF</text>
<text x="84" y="27.3">!</text>
<text x="260.1" y="55.3">!</text>
<text x="249" y="92.5">!</text>
<text x="26.5" y="105.6">MUTE3</text>
<text x="37.6" y="129.9">MUTE4</text>
</g>
<g font-size="1.3" fill="#000080">
<text x="169.9" y="40">A</text>
<text x="167.5" y="47.5">G1</text>
<text x="167.5" y="43.8">G3</text>
<text x="174.6" y="45.6">G2</text>
<text x="169.9" y="50.3">K</text>
<text x="49.2" y="71.1">A</text>
<text x="66.1" y="71.1">A</text>
<text x="45.8" y="73.7">G</text>
<text x="47.5" y="77.6">K</text>
<text x="67.8" y="77.6">K</text>
<text x="69.4" y="73.7">G</text>
<text x="167.5" y="94.4">G1</text>
<text x="169.9" y="91.6">K</text>
<text x="167.5" y="98.1">G3</text>
<text x="169.9" y="101.9">A</text>
<text x="174.6" y="96.3">G2</text>
</g>
<text font-size="1.3" fill="#00f" x="284.2" y="200.3">of</text>
<g font-size="1.3">
<text x="206.6" y="204.2">File: J:\MD11-OEM\MHZ40C-60-02-3-ISS2.SchDoc</text>
<text x="274.8" y="204.4">Date: 07/05/2009</text>
</g>
<g font-size="1" fill="#00f">
<text x="211.9" y="200">DENBIGH ROAD, BLETCHLEY, MILTON KEYNES, MK1 1DQ.</text>
<text x="215.2" y="198.5">C</text>
<text x="215.8" y="201.4">TEL (01908) 375411 FAX (01908) 376118</text>
<text x="217.6" y="198.5">MARSHALL AMPLIFICATION PLC</text>
</g>
</svg>
